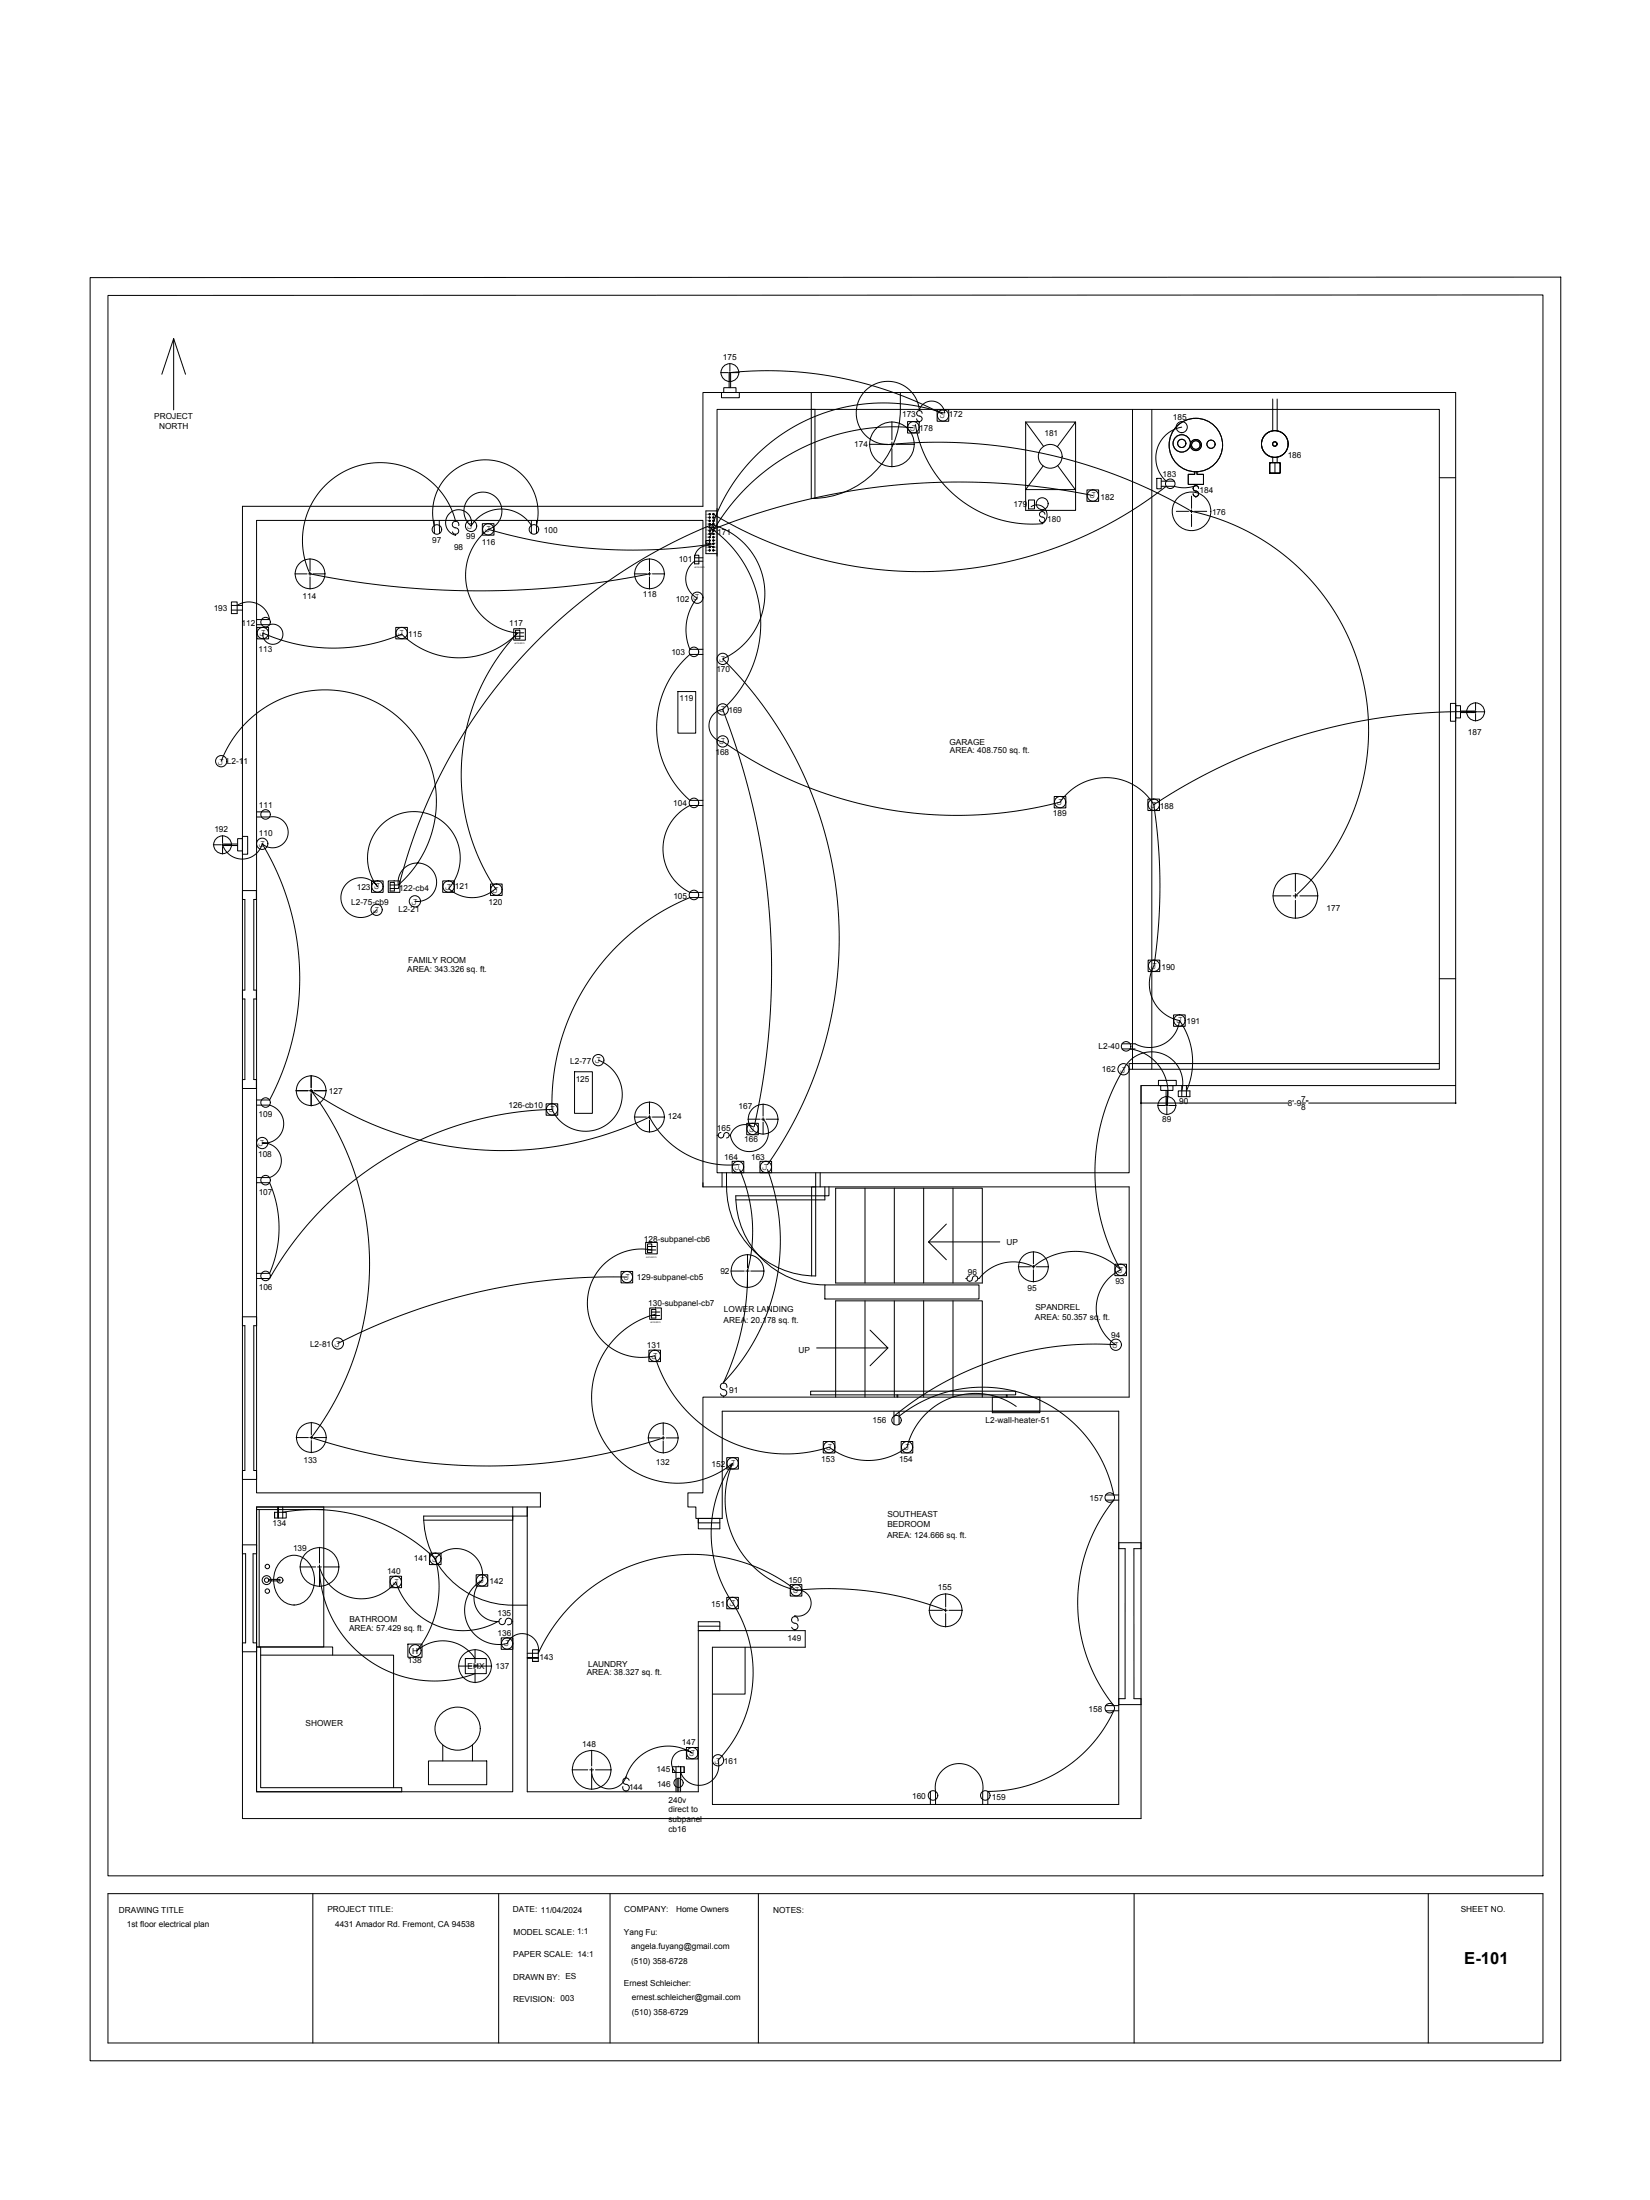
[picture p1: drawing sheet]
<svg xmlns="http://www.w3.org/2000/svg" width="914mm" height="1219mm" viewBox="0 0 914 1219" stroke-linecap="round" stroke-linejoin="round" font-family="sans-serif">
<!-- layer: A101-Floorplan-1st-floor -->
<g fill="none" stroke="#000" stroke-width=".55">
<path d="M450 218v58a49 49 0 0 0 49-49v-9M450 227h2v49M568 234v49h28v-49M568 234h28l-10 14M568 234l10 13M628 227v366M638 227v366M705 221v18M708 221v18M578 258l-10 13h28M586 258l10 14M704 256h5v6h-5h5v-6h-5v6z"/>
<path d="M705 253v3M707 256v6M708 253v3M641 265h3v6h-3zM662 261v2h-3v5h8v-5h-4v-2M663 268v1M663 275v1M664 271a1.6 1.6 0 0 0-2-2 1.6 1.6 0 0 0-1 2 1.6 1.6 0 0 0 2 1 1.6 1.6 0 0 1 1 3 1.6 1.6 0 0 1-3-1M798 265h9M134 281h256v-63h417v384h-175v406h-498zM391 300h2v1h-2zM393 285h1"/>
<path d="M393 287h1M393 289h1M393 290h1M393 292h1M393 294h1M393 296h1M393 298h1M393 300h1M393 285h.1M393 286v1M393 288v1M393 290v1"/>
<path d="M393 292v1M393 294h.1M393 295v1M393 297v1M393 299v1M395 285h1M395 287h1M395 289h1M395 290h1M395 292h1M395 294h1M395 296h1"/>
<path d="M395 298h1M395 300h1M395 285h.1M395 286v1M395 288v1M395 290v1M395 292v1M395 294h.1M395 295v1M395 297v1M395 299v1M397 283h-6v24h6"/>
<path d="M397 282v26M393 301h1M393 303h1M393 305h1M393 301v1M393 303v1M393 305h.1M395 301h1M395 303h1M395 305h1M395 301v1M395 303v1"/>
<path d="M395 305h.1M376 383h10v23h-10zM134 498h2v51h-2M134 494h8M142 494v4M142 498h-1v51h1M134 554h2v44h-2M142 549v5M142 554h-1v44h1M798 542h9M142 598v5M318 594h10v23h-10z"/>
<path d="M798 589h-172v61h-229v-423h401v366h-172M134 603h8M390 658v-370h-248v539h157v8h-157v158h142v-158M390 658h236v116h-236v53h-9v8h5v6h14v-59h220v218h-225v-87h51v-9h-59M390 655v3M400 650v8M403 650a52 52 0 0 0 14 43 49 49 0 0 0 35 14v-57M452 658h-2v49M455 650v8M457 658v5h2v-5M463 658h81v53h-81zM479 658v53"/>
<path d="M496 658v53M512 658v53M528 658v53M408 665h49v-2h-49a49 49 0 0 0 49 49M524 678l-9 10M554 688h-39l9 10M457 712h86v8h-86zM134 730h8v5h-1v80h1v5h-8M134 735h2v80h-2M479 721v53M482 737l10 10h-39M496 721v53"/>
<path d="M512 721v53M528 721v53M492 747l-10 10M449 771h114v2h-114zM463 774v-53h81v53M497 773v1M498 773v1M558 773v1M144 837v76M179 837h-37v-2h37v78h-35M292 835v158h95v-94h12v5M134 856h8"/>
<path d="M284 840v2h-49M292 840h-57a49 49 0 0 0 49 50h8M387 841h12v6h-12zM387 841v3h12M620 858h4l-1 83h-3M620 855h12M632 858h-4v83h4M134 861h2v49h-2M142 861h-2v49h2v5h-8M149 875h6v1h-6M155 865a11 11 0 0 1 11-3 11 11 0 0 1 8 9 14 14 0 0 1-11 18 14 14 0 0 1-10-19zM142 913h2v78h79v2h-81z"/>
<path d="M142 913h2M144 917h74v74M144 913h40v4M387 901h12M413 913v26h-18M245 950a12 12 0 0 1 18 1 12 12 0 0 1-4 18 12 12 0 0 1-15-4 12 12 0 0 1 1-15zM620 945h12M237 976h33v13h-33zM245 967v9M262 967v9"/>
<circle cx="582" cy="253" r="7"/>
<circle cx="655" cy="246" r="5"/>
<circle cx="655" cy="246" r="2.3"/>
<circle cx="663" cy="247" r="15"/>
<circle cx="663" cy="247" r="3"/>
<circle cx="663" cy="247" r="2.4"/>
<circle cx="671" cy="246" r="2.3"/>
<circle cx="706" cy="246" r="7"/>
<circle cx="706" cy="246" r="1.2"/>
<circle cx="578" cy="279" r="3"/>
<circle cx="393" cy="285" r=".4"/>
<circle cx="393" cy="289" r=".4"/>
<circle cx="393" cy="300" r=".4"/>
<circle cx="393" cy="290" r=".4"/>
<circle cx="393" cy="298" r=".4"/>
<circle cx="393" cy="287" r=".4"/>
<circle cx="393" cy="296" r=".4"/>
<circle cx="393" cy="292" r=".4"/>
<circle cx="393" cy="294" r=".4"/>
<circle cx="395" cy="287" r=".4"/>
<circle cx="395" cy="300" r=".4"/>
<circle cx="395" cy="296" r=".4"/>
<circle cx="395" cy="298" r=".4"/>
<circle cx="395" cy="285" r=".4"/>
<circle cx="395" cy="289" r=".4"/>
<circle cx="395" cy="292" r=".4"/>
<circle cx="395" cy="294" r=".4"/>
<circle cx="395" cy="290" r=".4"/>
<circle cx="393" cy="303" r=".4"/>
<circle cx="393" cy="305" r=".4"/>
<circle cx="393" cy="301" r=".4"/>
<circle cx="395" cy="301" r=".4"/>
<circle cx="395" cy="305" r=".4"/>
<circle cx="395" cy="303" r=".4"/>
<circle cx="148" cy="876" r="2.5"/>
<circle cx="148" cy="876" r="1.2"/>
<circle cx="148" cy="868" r="1.2"/>
<circle cx="155" cy="876" r="1.6"/>
<circle cx="148" cy="882" r="1.2"/>
</g>
<!-- layer: E101-Electrical-1st-floor -->
<g fill="none" stroke="#000" stroke-width=".55">
<path d="M399 206h5M400 218h10v2h-10zM401 215h7v3h-7zM404 206a207 207 0 0 1 118 24M404 201v5M404 206v1M404 207v5M405 206v9M405 206h-1v9M405 206h5M494 234v10M503 234h6v6h-6z"/>
<path d="M506 237a115 115 0 0 0-113 61M507 235a66 66 0 0 0 71 55M510 234h.1M511 229a1.6 1.6 0 0 0-2-1 1.6 1.6 0 0 0-1 2 1.6 1.6 0 0 0 2 1 1.5 1.5 0 0 1 0 2 1.5 1.5 0 0 1-2-1M519 227h7v6h-7zM522 229a100 100 0 0 0-129 67M524 229a7 7 0 0 0-7-7 7 7 0 0 0-7 6 18 18 0 0 0-20-17 18 18 0 0 0-15 20 18 18 0 0 0 19 15 278 278 0 0 1 166 37 124 124 0 0 1 58 213M655 237a17 17 0 0 0-14 12 17 17 0 0 0 5 18M482 246h10M493 246h3M494 245v2M494 249v10"/>
<path d="M497 246h10M570 277h3v5h-3zM602 272l7-1v7h-7zM606 275a369 369 0 0 0-213 19M644 267h7M646 270a221 221 0 0 1-251 15M660 275v7M662 261v2h-3v5h8v-5h-4v-2M663 268v1h-1l-5 1h-6h-7M663 275v1M664 271a1.6 1.6 0 0 0-2-2 1.6 1.6 0 0 0-1 2 1.6 1.6 0 0 0 2 1 1.6 1.6 0 0 1 1 3 1.6 1.6 0 0 1-3-1M241 288v8"/>
<path d="M243 288l1 8M252 288v1a43 43 0 0 0-56-30 43 43 0 0 0-24 59 475 475 0 0 0 188 0M254 291a1.9 1.9 0 0 0-1-2 1.9 1.9 0 0 0-2 2 1.9 1.9 0 0 0 2 2 1.8 1.8 0 0 1 1 3 1.8 1.8 0 0 1-3-1M261 291a11 11 0 0 1 0-16 11 11 0 0 1 16 3 11 11 0 0 1-6 15M267 290h7v7h-7zM271 293a285 285 0 0 0 124 8M271 293a32 32 0 0 0-12 35 32 32 0 0 0 28 23M294 291a20 20 0 0 0-33 0 7 7 0 0 0-5-8 7 7 0 0 0-9 5 7 7 0 0 0 5 9v-1M294 288v8M297 291a29 29 0 0 0-28-36 29 29 0 0 0-28 36M297 288v8M393 290a40 40 0 0 1 31 35 40 40 0 0 1-24 40 218 218 0 0 1 25 280"/>
<path d="M393 292a64 64 0 0 1 7 101M395 290a292 292 0 0 0-174 202h-5M571 281a6 6 0 0 1 8 1 6 6 0 0 1-1 8M578 283v1M578 290h.1M579 285a1.6 1.6 0 0 0-2-1 1.6 1.6 0 0 0-1 2 1.6 1.6 0 0 0 2 1 1.5 1.5 0 0 1 0 2 1.5 1.5 0 0 1-2-1M652 283h7M660 283h1M660 283v1M660 285v7M662 283h7M163 318h7"/>
<path d="M171 318h2M172 310v6M172 317v2M172 320v6M173 318h7M351 318h7M359 318h2M360 310v6M360 317v2M360 320v6M362 318h6M385 308h2v4h-2z"/>
<path d="M389 311h-4a12 12 0 0 0 1 20M395 303a7 7 0 0 0-10 6h4M128 334h3v6h-3zM128 336h6M128 338h6M131 336a12 12 0 0 1 18 7h-7M386 331a28 28 0 0 0-4 29h8M142 346h7a6 6 0 0 1 8 5 6 6 0 0 1-6 6 6 6 0 0 1-5-6 96 96 0 0 0 77 0 45 45 0 0 0 64 0 114 114 0 0 0-12 142M142 348h7v6h-7zM219 348h7v6h-7zM285 348h6v7h-6zM286 349h2v5h-2z"/>
<path d="M286 351h4M286 353h4M390 363h-8a54 54 0 0 0 0 81h8M804 390h3v10h-3zM807 391h2v7h-2zM809 394h9v1M809 395h9M813 394h4M817 394h1a311 311 0 0 0-179 52 286 286 0 0 1 0 90 21 21 0 0 0 15 30M818 389v4M818 395v5M819 394h4"/>
<path d="M400 411a9 9 0 0 1-7-9 9 9 0 0 1 7-9 397 397 0 0 1 18 231M400 411a226 226 0 0 0 187 34 31 31 0 0 1 52 1M123 422a62 62 0 0 1 92-29 62 62 0 0 1 6 97 11 11 0 0 1 10-12 11 11 0 0 1 11 11 11 11 0 0 1-12 11M142 453h7a9 9 0 0 1 10 11 9 9 0 0 1-14 4M142 450h7M390 446h-8a27 27 0 0 0-15 24 27 27 0 0 0 15 25h8M584 441h7v7h-7zM636 443h7v6h-7zM118 468h4M123 468h1M123 463v4M123 468v1h9"/>
<path d="M123 469v4M123 468h9M124 468h4M132 465h2v7h-2zM134 464h3v9h-3zM145 468a11 11 0 0 1-10 8 11 11 0 0 1-12-8M145 468a144 144 0 0 1 4 142h-7M206 488h6v7h-6zM215 488h7v7h-7zM216 489h3v5h-3zM216 490h5M245 488h7v7h-7z"/>
<path d="M272 490h6v6h-6zM275 492a19 19 0 0 1-26 0 26 26 0 0 0-2-35 26 26 0 0 0-35-1 26 26 0 0 0-3 35 11 11 0 0 0-16-2 11 11 0 0 0-1 16 11 11 0 0 0 17-1M390 497a24 24 0 0 0-16 4 123 123 0 0 0-68 114M705 496h10M717 496h2M718 484v10M718 495v3M718 499v10M720 496h10M636 532h7v6h-7zM650 562h7v7h-7zM654 566a40 40 0 0 1 4 39"/>
<path d="M654 566a17 17 0 0 1-25 12h-7M172 596v7M332 588a20 20 0 0 1 7 33 20 20 0 0 1-33-6M626 581a24 24 0 0 1 20 32M629 581h-7M642 599h10v3h-10zM142 612h7a11 11 0 0 1 8 13 11 11 0 0 1-12 8 10 10 0 0 1 11 8 10 10 0 0 1-7 12h-7M164 604h7M172 604h1M172 604v1M172 606v7M174 604h7"/>
<path d="M303 612h6v6h-6zM306 615a185 185 0 0 0-157 94h-7M351 619h7M359 619h2M360 611v6M360 618v2M362 619h6M423 612v7M423 619v2M641 613h5M643 602h7v2h-7zM646 613h1"/>
<path d="M646 604v9M647 608v4M647 612v1M647 614v4M647 604v9M648 613h4M653 605h6v3h-6zM655 605a17 17 0 0 0-12-21 17 17 0 0 0-21 10 110 110 0 0 0-1 110M655 602v6M658 602v6M360 621v6M397 629h1"/>
<path d="M400 628a1.6 1.6 0 0 0-2 1 1.6 1.6 0 0 0 2 2 1.6 1.6 0 0 0 1-2 1.6 1.6 0 0 1 3-1 1.6 1.6 0 0 1-1 3M404 629h1M414 623h6v6h-6zM414 620h7M422 620h2M423 620a11 11 0 0 1-3 17 11 11 0 0 1-15-8 8 8 0 0 1 12-5M423 622v7M425 620h6M142 655h7a63 63 0 0 1 0 51h-7M406 644h6v6h-6zM409 645a50 50 0 0 1-49-26 187 187 0 0 1-188-15 159 159 0 0 1 1 193 311 311 0 0 0 195 0M410 648a85 85 0 0 1 4 56 141 141 0 0 1-13 62"/>
<path d="M421 644h7v6h-7zM425 648a113 113 0 0 1-24 118M358 689h6v6h-6zM359 689h2v5h-2zM359 691h4M359 693h4M361 693a30 30 0 0 0-35 30 30 30 0 0 0 37 28 76 76 0 0 0 97 51 35 35 0 0 0 43 0 39 39 0 0 1 60-23M414 695v8M573 694v6M344 705h7v6h-7zM347 708a331 331 0 0 0-160 37M405 704h7"/>
<path d="M413 704h2M414 703v2M414 706v8M416 704h7M535 709h1M537 707a1.6 1.6 0 0 0-1 2 1.6 1.6 0 0 0 2 1 1.6 1.6 0 0 0 1-2 1.5 1.5 0 0 1 3 0 1.5 1.5 0 0 1-2 2M542 709h1a24 24 0 0 1 30-7 36 36 0 0 1 48 2 24 24 0 0 0-3 41 175 175 0 0 0-123 40M564 702h7M572 702h2M573 701v2M573 704v6M574 702h7"/>
<path d="M618 701h6v6h-6zM360 725h7v6h-7zM361 726h2v4h-2zM361 727h5M361 729h5M363 728a48 48 0 0 0-30 68 48 48 0 0 0 73 15 70 70 0 0 0 2 80 71 71 0 0 1-10 85 11 11 0 0 1-7 13 11 11 0 0 1-14-7M360 748h6v7h-6zM401 766h.1M401 774h.1M403 769a1.9 1.9 0 0 0-2-2 1.9 1.9 0 0 0-2 2 1.9 1.9 0 0 0 2 1 1.8 1.8 0 0 1 1 3 1.8 1.8 0 0 1-3-1M550 774h26v9h-26zM164 797h7"/>
<path d="M172 797h1M173 788v7M173 796v1M173 798v7M174 797h7M359 797h7M367 797h1M368 788v7M368 796v2M368 799v6M369 797h7M456 799h7v6h-7z"/>
<path d="M495 782v7M498 785a74 74 0 0 1 119 43M498 782v7M499 799h7v6h-7zM550 782h26M403 808h6v6h-6zM406 811a52 52 0 0 0 35 70M152 838h7v3h-7zM152 838v3M154 835v6v-6M157 838a97 97 0 0 1 84 26 15 15 0 0 1 18-4 15 15 0 0 1 8 16M157 835v6"/>
<path d="M613 828h7M613 831h7M617 831a91 91 0 0 0 0 114M177 857v9M166 868h9M176 868h2M177 867v2M177 871v8M179 868h9M216 874h7v6h-7zM238 861h6v6h-6zM241 864a58 58 0 0 1-10 51 21 21 0 0 1 32 4"/>
<path d="M264 873h6v6h-6zM267 876a19 19 0 0 0-8 23 19 19 0 0 0 22 12 9 9 0 0 1 11-5 9 9 0 0 1 6 10 94 94 0 0 1 143-35M267 876a13 13 0 0 0-3 14 13 13 0 0 0 12 9M438 878h6v7h-6zM276 899a39 39 0 0 1-57-22 24 24 0 0 1-23 9 24 24 0 0 1-19-18 64 64 0 0 0 86 60M276 899h1M278 897a1.8 1.8 0 0 0-1 2 1.8 1.8 0 0 0 2 1 1.8 1.8 0 0 0 1-2 1.8 1.8 0 0 1 2-1 1.8 1.8 0 0 1 2 2 1.8 1.8 0 0 1-3 1M284 899h.1M403 885h6v7h-6zM441 881a181 181 0 0 1 83 11M441 881a7 7 0 0 1 9 8 7 7 0 0 1-10 6v1M442 898a1.9 1.9 0 0 0-1-2 1.9 1.9 0 0 0-2 2 1.9 1.9 0 0 0 2 2 1.8 1.8 0 0 1 1 3 1.8 1.8 0 0 1-3-1"/>
<path d="M515 892h7M523 892h2M524 883v8M524 891v2M524 894v8M526 892h7M226 911h8v7h-8zM258 919h11v9h-11zM263 914v8M278 908h6v6h-6zM292 919h6h-6M292 916h6"/>
<path d="M295 914h3v7h-3zM440 903v1M254 923h7M262 923h2M263 922v2M263 925v8M265 923h8M295 921h3M613 945h7M613 948h7M617 948a77 77 0 0 1-70 45v7M328 970v9"/>
<path d="M328 980v2M373 979h6v3h-6zM375 979v6M376 979h.1M379 979v3M380 968h7v7h-7zM317 981h9M327 981h2M328 981a10 10 0 0 0 8 10 10 10 0 0 0 11-6M328 983v9M330 981h9M347 985h.1"/>
<path d="M347 993h.1M349 987a1.8 1.8 0 0 0-3-2 1.8 1.8 0 0 0-1 3 1.8 1.8 0 0 0 2 1 1.8 1.8 0 0 1 2 2 1.8 1.8 0 0 1-3 1 1.8 1.8 0 0 1-1-2M375 986v7M375 982a7 7 0 0 1-1-10 7 7 0 0 1 10 0 25 25 0 0 0-37 13M376 985v8M377 986v7M377 985v-6v6M516 993v7M518 1000v-7a13 13 0 0 1 14-16 13 13 0 0 1 13 16v7"/>
<circle cx="404" cy="206" r="5"/>
<circle cx="506" cy="237" r="3"/>
<circle cx="523" cy="230" r="3"/>
<circle cx="655" cy="237" r="3"/>
<circle cx="494" cy="246" r="12"/>
<circle cx="655" cy="246" r="5"/>
<circle cx="655" cy="246" r="2.3"/>
<circle cx="663" cy="247" r="15"/>
<circle cx="663" cy="247" r="3"/>
<circle cx="663" cy="247" r="2.4"/>
<circle cx="671" cy="246" r="2.3"/>
<circle cx="706" cy="246" r="7"/>
<circle cx="706" cy="246" r="1.2"/>
<circle cx="606" cy="275" r="3"/>
<circle cx="649" cy="268" r="2.6"/>
<circle cx="242" cy="293" r="2.6"/>
<circle cx="261" cy="291" r="3"/>
<circle cx="271" cy="293" r="3"/>
<circle cx="296" cy="293" r="2.6"/>
<circle cx="660" cy="283" r="11"/>
<circle cx="172" cy="318" r="8"/>
<circle cx="360" cy="318" r="8"/>
<circle cx="386" cy="331" r="3"/>
<circle cx="146" cy="351" r="3"/>
<circle cx="147" cy="345" r="2.6"/>
<circle cx="223" cy="351" r="3"/>
<circle cx="385" cy="361" r="2.6"/>
<circle cx="401" cy="365" r="3"/>
<circle cx="400" cy="393" r="3"/>
<circle cx="818" cy="394" r="5"/>
<circle cx="400" cy="411" r="3"/>
<circle cx="123" cy="422" r="3"/>
<circle cx="147" cy="451" r="2.6"/>
<circle cx="385" cy="445" r="2.6"/>
<circle cx="587" cy="445" r="3"/>
<circle cx="639" cy="446" r="3"/>
<circle cx="123" cy="468" r="5"/>
<circle cx="145" cy="468" r="3"/>
<circle cx="209" cy="491" r="3"/>
<circle cx="230" cy="499" r="3"/>
<circle cx="249" cy="491" r="3"/>
<circle cx="275" cy="493" r="3"/>
<circle cx="385" cy="496" r="2.6"/>
<circle cx="718" cy="496" r="12"/>
<circle cx="209" cy="504" r="3"/>
<circle cx="640" cy="535" r="3"/>
<circle cx="624" cy="580" r="2.6"/>
<circle cx="654" cy="566" r="3"/>
<circle cx="332" cy="588" r="3"/>
<circle cx="623" cy="593" r="3"/>
<circle cx="147" cy="611" r="2.6"/>
<circle cx="172" cy="604" r="8"/>
<circle cx="306" cy="615" r="3"/>
<circle cx="360" cy="619" r="8"/>
<circle cx="647" cy="613" r="5"/>
<circle cx="145" cy="633" r="3"/>
<circle cx="417" cy="626" r="3"/>
<circle cx="423" cy="620" r="8"/>
<circle cx="147" cy="654" r="2.6"/>
<circle cx="409" cy="647" r="3"/>
<circle cx="424" cy="647" r="3"/>
<circle cx="147" cy="707" r="2.6"/>
<circle cx="347" cy="708" r="3"/>
<circle cx="414" cy="704" r="9"/>
<circle cx="573" cy="702" r="8"/>
<circle cx="621" cy="704" r="3"/>
<circle cx="187" cy="745" r="3"/>
<circle cx="363" cy="751" r="3"/>
<circle cx="618" cy="745" r="3"/>
<circle cx="173" cy="797" r="8"/>
<circle cx="368" cy="797" r="8"/>
<circle cx="497" cy="787" r="2.6"/>
<circle cx="406" cy="811" r="3"/>
<circle cx="460" cy="802" r="3"/>
<circle cx="503" cy="802" r="3"/>
<circle cx="615" cy="830" r="2.6"/>
<circle cx="177" cy="868" r="11"/>
<circle cx="219" cy="877" r="3"/>
<circle cx="241" cy="864" r="3"/>
<circle cx="267" cy="876" r="3"/>
<circle cx="406" cy="888" r="3"/>
<circle cx="441" cy="881" r="3"/>
<circle cx="524" cy="892" r="9"/>
<circle cx="230" cy="915" r="3"/>
<circle cx="281" cy="911" r="3"/>
<circle cx="263" cy="923" r="9"/>
<circle cx="615" cy="947" r="2.6"/>
<circle cx="384" cy="972" r="3"/>
<circle cx="398" cy="976" r="3"/>
<circle cx="328" cy="981" r="11"/>
<circle cx="376" cy="988" r="2.6"/>
<circle cx="517" cy="995" r="2.6"/>
<circle cx="546" cy="995" r="2.6"/>
</g>
<!-- layer: A101-Text -->
<path d="M632 602v10M632 611h82M721 611h2M725 611h82M807 602v10" fill="none" stroke="#000" stroke-width=".55"/>
<!-- layer: 00-page-edge -->
<path d="M50 154h815v988h-815zM60 164l795-1v877h-795zM96 188v39M90 207l6-19 7 19" fill="none" stroke="#000" stroke-width=".55"/>
<!-- layer: Title Block -->
<path d="M60 1049h795v83h-795zM173 1049v83M276 1049v83M338 1049v83M420 1049v83M629 1049v83M792 1049v83" fill="none" stroke="#000" stroke-width=".55"/>
<!-- layer: 0 -->
<path d="M60 1059h.1M60 1063h.1" fill="none" stroke="#4c4c4c" stroke-width=".55"/>
<!-- layer: Cover-Text-Tables -->
<path d="M264 922v2" fill="none" stroke="#000" stroke-width=".55"/>
<text font-size="9.2" x="811" y="1089">E-101</text>
<g font-size="5.8">
<text x="521" y="232">J</text>
<text x="504" y="239">J</text>
<text x="604" y="276">J</text>
<text x="259" y="293">J</text>
<text x="268" y="295">J</text>
<text x="384" y="333">J</text>
<text x="144" y="353">J</text>
<text x="220" y="352">J</text>
<text x="398" y="367">J</text>
<text x="398" y="395">J</text>
<text x="398" y="413">J</text>
<text x="121" y="424">J</text>
<text x="586" y="446">J</text>
<text x="637" y="448">J</text>
<text x="143" y="469">J</text>
<text x="207" y="493">J</text>
<text x="246" y="493">J</text>
<text x="273" y="495">J</text>
<text x="228" y="501">J</text>
<text x="207" y="506">J</text>
<text x="638" y="537">J</text>
<text x="652" y="567">J</text>
<text x="330" y="589">J</text>
<text x="621" y="594">J</text>
<text x="304" y="616">J</text>
<text x="415" y="627">J</text>
<text x="143" y="635">J</text>
<text x="407" y="648">J</text>
<text x="422" y="648">J</text>
<text x="619" y="705">J</text>
<text x="346" y="709">J</text>
<text x="185" y="746">J</text>
<text x="616" y="747">J</text>
<text x="361" y="753">J</text>
<text x="458" y="804">J</text>
<text x="501" y="804">J</text>
<text x="404" y="813">J</text>
<text x="239" y="865">J</text>
<text x="217" y="878">J</text>
<text x="265" y="877">J</text>
<text x="439" y="883">J</text>
<text x="404" y="890">J</text>
<text x="279" y="912">J</text>
<text x="382" y="973">J</text>
<text x="396" y="977">J</text>
</g>
<g font-size="4.6">
<text x="401" y="200">175</text>
<text x="85" y="232">PROJECT</text>
<text x="500" y="231">173</text>
<text x="526" y="231">172</text>
<text x="650" y="233">185</text>
<text x="88" y="238">NORTH</text>
<text x="509" y="239">178</text>
<text x="579" y="241">181</text>
<text x="473" y="248">174</text>
<text x="714" y="254">186</text>
<text x="644" y="265">183</text>
<text x="665" y="273">184</text>
<text x="562" y="281">179</text>
<text x="610" y="277">182</text>
<text x="672" y="286">176</text>
<text x="580" y="289">180</text>
<text x="258" y="299">99</text>
<text x="301" y="295">100</text>
<text x="397" y="297">171</text>
<text x="240" y="301">97</text>
<text x="252" y="305">98</text>
<text x="267" y="302">116</text>
<text x="376" y="311">101</text>
<text x="168" y="332">114</text>
<text x="356" y="331">118</text>
<text x="374" y="333">102</text>
<text x="118" y="338">193</text>
<text x="134" y="347">112</text>
<text x="282" y="347">117</text>
<text x="226" y="353">115</text>
<text x="143" y="361">113</text>
<text x="372" y="363">103</text>
<text x="397" y="372">170</text>
<text x="377" y="388">119</text>
<text x="404" y="395">169</text>
<text x="814" y="407">187</text>
<text x="526" y="413">GARAGE</text>
<text x="396" y="418">168</text>
<text x="526" y="417">AREA: 408.750 sq. ft.</text>
<text x="126" y="423">L2-11</text>
<text x="143" y="448">111</text>
<text x="373" y="447">104</text>
<text x="643" y="448">188</text>
<text x="584" y="452">189</text>
<text x="119" y="461">192</text>
<text x="143" y="464">110</text>
<text x="198" y="493">123</text>
<text x="221" y="494">122-cb4</text>
<text x="252" y="493">121</text>
<text x="373" y="498">105</text>
<text x="195" y="501">L2-75-cb9</text>
<text x="271" y="501">120</text>
<text x="221" y="505">L2-21</text>
<text x="735" y="505">177</text>
<text x="226" y="534">FAMILY ROOM</text>
<text x="226" y="539">AREA: 343.326 sq. ft.</text>
<text x="644" y="537">190</text>
<text x="657" y="567">191</text>
<text x="609" y="582">L2-40</text>
<text x="316" y="589">L2-77</text>
<text x="611" y="594">162</text>
<text x="319" y="600">125</text>
<text x="182" y="606">127</text>
<text x="653" y="612">90</text>
<text x="721" y="611">7</text>
<text x="282" y="614">126-cb10</text>
<text x="409" y="615">167</text>
<text x="714" y="613">8'-9 &quot;</text>
<text x="721" y="615">8</text>
<text x="143" y="619">109</text>
<text x="370" y="620">124</text>
<text x="644" y="622">89</text>
<text x="397" y="627">165</text>
<text x="412" y="633">166</text>
<text x="143" y="641">108</text>
<text x="401" y="643">164</text>
<text x="416" y="643">163</text>
<text x="143" y="662">107</text>
<text x="357" y="688">128-subpanel-cb6</text>
<text x="558" y="690">UP</text>
<text x="399" y="706">92</text>
<text x="536" y="706">96</text>
<text x="353" y="709">129-subpanel-cb5</text>
<text x="618" y="712">93</text>
<text x="143" y="715">106</text>
<text x="569" y="715">95</text>
<text x="359" y="724">130-subpanel-cb7</text>
<text x="574" y="726">SPANDREL</text>
<text x="401" y="727">LOWER LANDING</text>
<text x="574" y="731">AREA: 50.357 sq. ft.</text>
<text x="401" y="733">AREA: 20.178 sq. ft.</text>
<text x="616" y="741">94</text>
<text x="172" y="746">L2-81</text>
<text x="359" y="747">131</text>
<text x="443" y="750">UP</text>
<text x="404" y="772">91</text>
<text x="484" y="788">156</text>
<text x="546" y="789">L2-wall-heater-51</text>
<text x="168" y="811">133</text>
<text x="363" y="812">132</text>
<text x="394" y="813">152</text>
<text x="455" y="810">153</text>
<text x="498" y="810">154</text>
<text x="604" y="832">157</text>
<text x="151" y="846">134</text>
<text x="492" y="841">SOUTHEAST</text>
<text x="492" y="846">BEDROOM</text>
<text x="492" y="852">AREA: 124.666 sq. ft.</text>
<text x="162" y="859">139</text>
<text x="229" y="865">141</text>
<text x="214" y="872">140</text>
<text x="271" y="878">142</text>
<text x="437" y="877">150</text>
<text x="520" y="881">155</text>
<text x="394" y="890">151</text>
<text x="194" y="899">BATHROOM</text>
<text x="276" y="896">135</text>
<text x="193" y="904">AREA: 57.429 sq. ft.</text>
<text x="276" y="907">136</text>
<text x="436" y="909">149</text>
<text x="228" y="916">H</text>
<text x="226" y="922">138</text>
<text x="299" y="920">143</text>
<text x="326" y="924">LAUNDRY</text>
<text x="259" y="925">EHX</text>
<text x="275" y="925">137</text>
<text x="325" y="929">AREA: 38.327 sq. ft.</text>
<text x="603" y="949">158</text>
<text x="169" y="956">SHOWER</text>
<text x="323" y="968">148</text>
<text x="378" y="967">147</text>
<text x="401" y="977">161</text>
<text x="364" y="982">145</text>
<text x="349" y="992">144</text>
<text x="364" y="990">146</text>
<text x="370" y="999">240v</text>
<text x="505" y="997">160</text>
<text x="550" y="997">159</text>
<text x="370" y="1004">direct to</text>
<text x="370" y="1010">subpanel</text>
<text x="370" y="1015">cb16</text>
<text x="66" y="1060">DRAWING TITLE</text>
<text x="181" y="1060">PROJECT TITLE:</text>
<text x="284" y="1060">DATE: 11/04/2024</text>
<text x="346" y="1060">COMPANY:</text>
<text x="375" y="1060">Home Owners</text>
<text x="428" y="1060">NOTES:</text>
<text x="810" y="1060">SHEET NO.</text>
<text x="70" y="1068">1st floor electrical plan</text>
<text x="186" y="1068">4431 Amador Rd. Fremont, CA 94538</text>
<text x="285" y="1072">MODEL SCALE: 1:1</text>
<text x="346" y="1072">Yang Fu:</text>
<text x="350" y="1080">angela.fuyang@gmail.com</text>
<text x="284" y="1084">PAPER SCALE: 14:1</text>
<text x="350" y="1088">(510) 358-6728</text>
<text x="284" y="1097">DRAWN BY: ES</text>
<text x="346" y="1101">Ernest Schleicher:</text>
<text x="284" y="1109">REVISION: 003</text>
<text x="350" y="1108">ernest.schleicher@gmail.com</text>
<text x="350" y="1116">(510) 358-6729</text>
</g>
<g font-size="1.1">
<text x="391" y="285">nc</text>
<text x="391" y="287">nc</text>
<text x="396" y="285">1</text>
<text x="396" y="287">2</text>
<text x="391" y="293">12</text>
<text x="391" y="289">nc</text>
<text x="391" y="291">11</text>
<text x="396" y="289">3</text>
<text x="396" y="293">5</text>
<text x="396" y="291">4</text>
<text x="391" y="295">13</text>
<text x="391" y="296">14</text>
<text x="391" y="298">15</text>
<text x="396" y="296">6</text>
<text x="396" y="298">7</text>
<text x="396" y="294">nc</text>
<text x="396" y="300">8</text>
<text x="391" y="305">nc</text>
<text x="391" y="301">16</text>
<text x="391" y="303">nc</text>
<text x="396" y="304">10</text>
<text x="396" y="305">nc</text>
<text x="396" y="302">9</text>
<text x="385" y="315">AFCI/GFCI</text>
<text x="285" y="357">AFCI/GFCI</text>
<text x="358" y="697">AFCI/GFCI</text>
<text x="360" y="733">AFCI/GFCI</text>
</g>
</svg>
